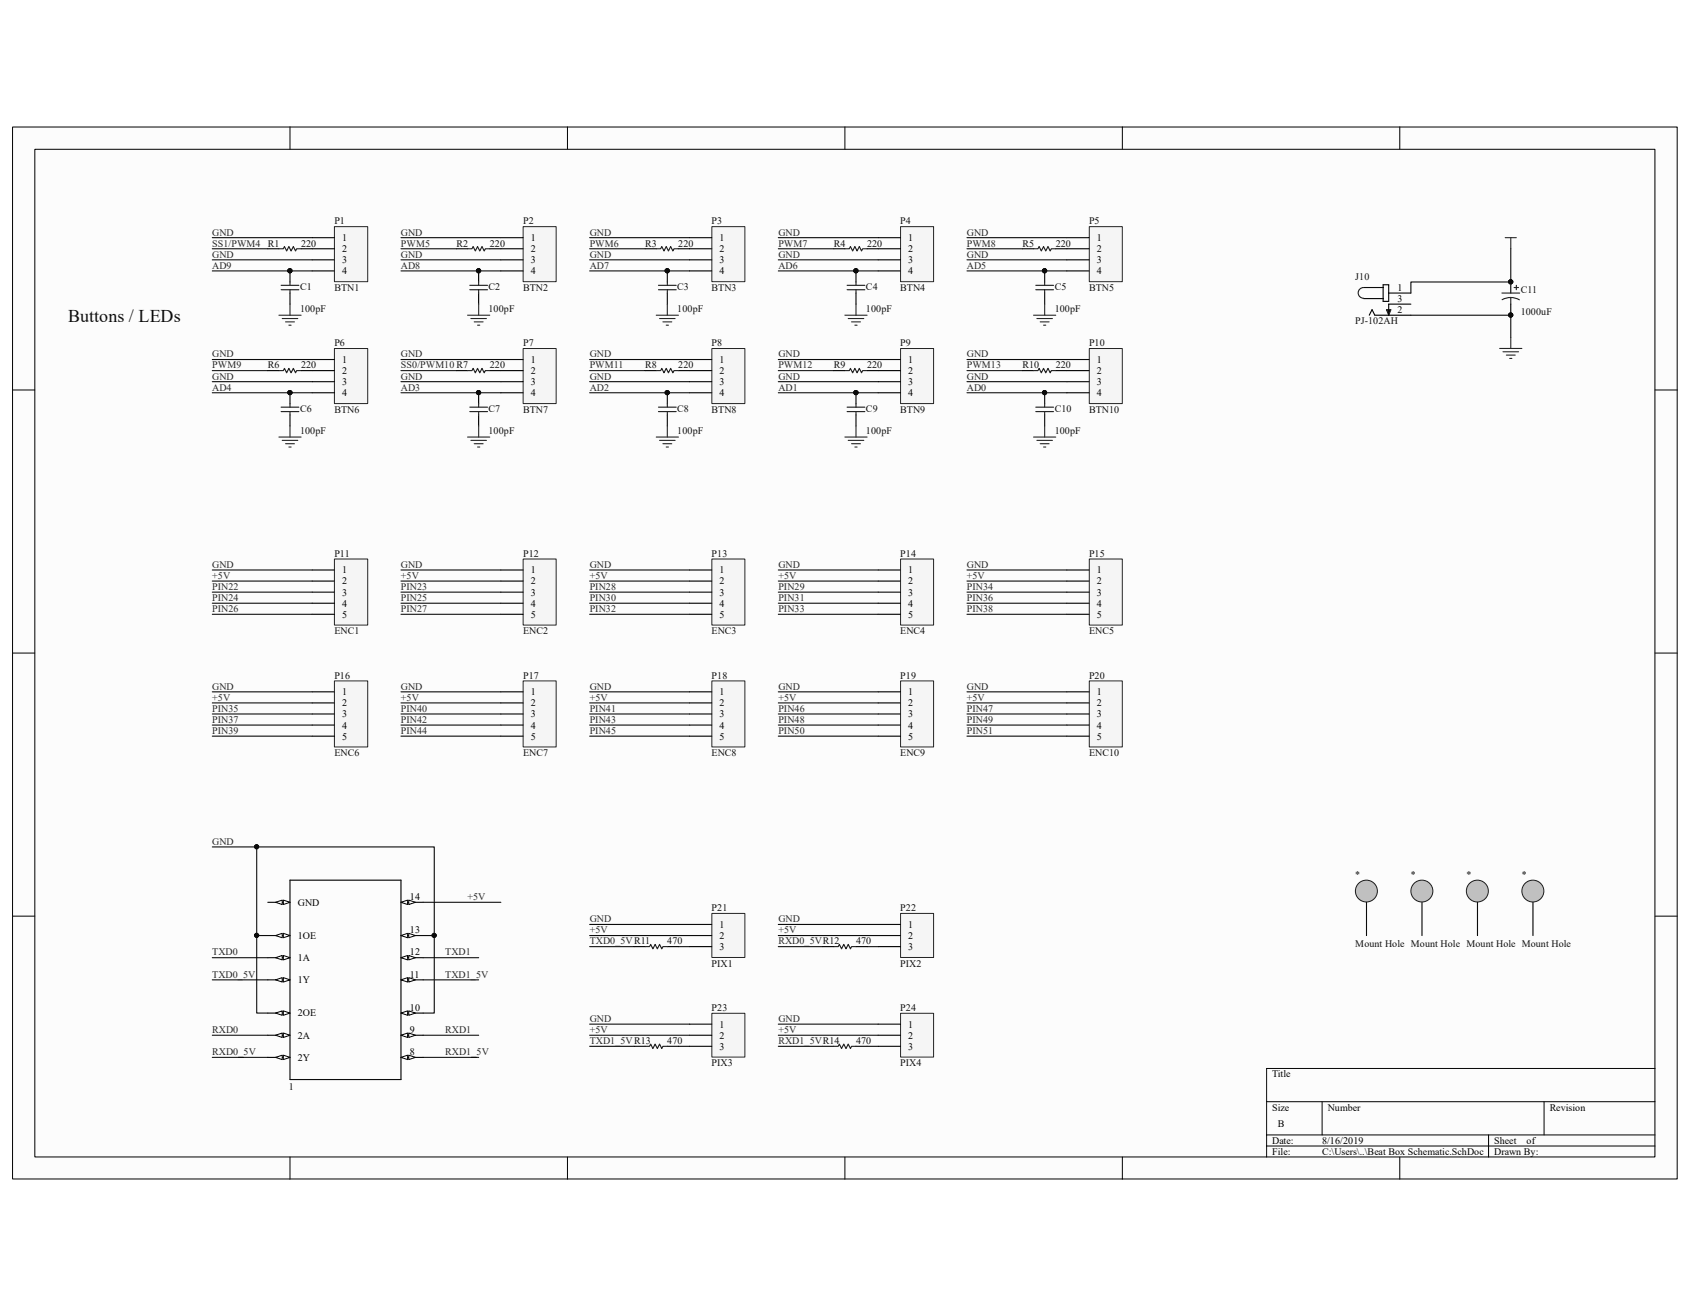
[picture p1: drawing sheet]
<svg xmlns="http://www.w3.org/2000/svg" width="279mm" height="216mm" viewBox="0 0 279 216" stroke-linecap="round" stroke-linejoin="round" font-family="sans-serif">
<path d="M2.1 21h275.2v173.9h-275.2z" fill="#fcfcfc"/>
<path d="M2.1 21h275.2v173.9h-275.2z" fill="none" stroke="#000" stroke-width=".17"/>
<path d="M5.8 24.7h267.8v166.6h-267.8z" fill="#fcfcfc"/>
<g fill="none" stroke="#000" stroke-width=".17">
<path d="M5.8 24.7h267.8v166.6h-267.8zM47.9 21v3.6M93.8 21v3.6M139.7 21v3.6M185.6 21v3.6M231.4 21v3.6M2.1 64.5h3.6M273.6 64.5h3.7M2.1 108h3.6M273.6 108h3.7M2.1 151.5h3.6M273.6 151.5h3.7"/>
<path d="M273.6 176.6h-64.2v14.7M47.9 191.3v3.6M93.8 191.3v3.6M139.7 191.3v3.6M185.6 191.3v3.6M209.4 182.1h64.2M209.4 187.6h64.2M209.4 189.5h64.2M218.6 182.1v5.5M231.4 191.3v3.6M246.1 187.6v3.7M255.3 182.1v5.5"/>
</g>
<path d="M55.3 37.5h5.5v9.1h-5.5z" fill="#f5f5f5"/>
<path d="M55.3 37.5h5.5v9.1h-5.5z" fill="none" stroke="#262626" stroke-width=".17"/>
<path d="M51.6 39.3h3.7M44.3 41.1h1.8M47.9 44.8v1.8M47.9 48.4v1.9M49.8 41.1h5.5M51.6 43h3.7M51.6 44.8h3.7" fill="none" stroke="#000" stroke-width=".18"/>
<path d="M46.1 41.1h.7l.2-.3 .4 .7 .4-.7 .3 .7 .4-.7 .4 .7 .1-.4h.8M46.5 47.2h2.9M46.5 47.9h2.9M47.9 46.6v.6M47.9 47.9v.5" fill="none" stroke="#1c1c1c" stroke-width=".18"/>
<circle cx="47.9" cy="44.8" r=".34" fill="#0e0e0e" stroke="#0e0e0e" stroke-width=".17"/>
<path d="M46.1 52.1h3.7M46.7 52.7h2.5M47.2 53.2h1.5M47.8 53.8h.3M47.9 50.3v1.8" fill="none" stroke="#262626" stroke-width=".18"/>
<path d="M86.5 37.5h5.4v9.1h-5.4z" fill="#f5f5f5"/>
<path d="M86.5 37.5h5.4v9.1h-5.4z" fill="none" stroke="#262626" stroke-width=".17"/>
<path d="M82.8 39.3h3.7M75.5 41.1h1.8M79.1 44.8v1.8M79.1 48.4v1.9M81 41.1h5.5M82.8 43h3.7M82.8 44.8h3.7" fill="none" stroke="#000" stroke-width=".18"/>
<path d="M77.3 41.1h.7l.2-.3 .4 .7 .4-.7 .3 .7 .4-.7 .4 .7 .1-.4h.8M77.7 47.2h2.9M77.7 47.9h2.9M79.1 46.6v.6M79.1 47.9v.5" fill="none" stroke="#1c1c1c" stroke-width=".18"/>
<circle cx="79.1" cy="44.8" r=".34" fill="#0e0e0e" stroke="#0e0e0e" stroke-width=".17"/>
<path d="M77.3 52.1h3.7M77.9 52.7h2.5M78.4 53.2h1.5M79 53.8h.3M79.1 50.3v1.8" fill="none" stroke="#262626" stroke-width=".18"/>
<path d="M117.7 37.5h5.4v9.1h-5.4z" fill="#f5f5f5"/>
<path d="M117.7 37.5h5.4v9.1h-5.4z" fill="none" stroke="#262626" stroke-width=".17"/>
<path d="M114 39.3h3.7M106.7 41.1h1.8M110.3 44.8v1.8M110.3 48.4v1.9M112.2 41.1h5.5M114 43h3.7M114 44.8h3.7" fill="none" stroke="#000" stroke-width=".18"/>
<path d="M108.5 41.1h.7l.2-.3 .4 .7 .3-.7 .4 .7 .4-.7 .3 .7 .2-.4h.8M108.9 47.2h2.9M108.9 47.9h2.9M110.3 46.6v.6M110.3 47.9v.5" fill="none" stroke="#1c1c1c" stroke-width=".18"/>
<circle cx="110.3" cy="44.8" r=".34" fill="#0e0e0e" stroke="#0e0e0e" stroke-width=".17"/>
<path d="M108.5 52.1h3.7M109 52.7h2.6M109.6 53.2h1.5M110.1 53.8h.4M110.3 50.3v1.8" fill="none" stroke="#262626" stroke-width=".18"/>
<path d="M148.9 37.5h5.4v9.1h-5.4z" fill="#f5f5f5"/>
<path d="M148.9 37.5h5.4v9.1h-5.4z" fill="none" stroke="#262626" stroke-width=".17"/>
<path d="M145.2 39.3h3.7M137.8 41.1h1.9M141.5 44.8v1.8M141.5 48.4v1.9M143.4 41.1h5.5M145.2 43h3.7M145.2 44.8h3.7" fill="none" stroke="#000" stroke-width=".18"/>
<path d="M139.7 41.1h.7l.2-.3 .4 .7 .3-.7 .4 .7 .4-.7 .3 .7 .2-.4h.8M140 47.2h3M140 47.9h3M141.5 46.6v.6M141.5 47.9v.5" fill="none" stroke="#1c1c1c" stroke-width=".18"/>
<circle cx="141.5" cy="44.8" r=".34" fill="#0e0e0e" stroke="#0e0e0e" stroke-width=".17"/>
<path d="M139.7 52.1h3.7M140.2 52.7h2.6M140.8 53.2h1.5M141.3 53.8h.4M141.5 50.3v1.8" fill="none" stroke="#262626" stroke-width=".18"/>
<path d="M180.1 37.5h5.4v9.1h-5.4z" fill="#f5f5f5"/>
<path d="M180.1 37.5h5.4v9.1h-5.4z" fill="none" stroke="#262626" stroke-width=".17"/>
<path d="M176.4 39.3h3.6M169 41.1h1.9M172.7 44.8v1.8M172.7 48.4v1.9M174.5 41.1h5.5M176.4 43h3.6M176.4 44.8h3.6" fill="none" stroke="#000" stroke-width=".18"/>
<path d="M170.9 41.1h.7l.2-.3 .4 .7 .3-.7 .4 .7 .4-.7 .3 .7 .2-.4h.7M171.2 47.2h3M171.2 47.9h3M172.7 46.6v.6M172.7 47.9v.5" fill="none" stroke="#1c1c1c" stroke-width=".18"/>
<circle cx="172.7" cy="44.8" r=".34" fill="#0e0e0e" stroke="#0e0e0e" stroke-width=".17"/>
<path d="M170.9 52.1h3.6M171.4 52.7h2.6M172 53.2h1.4M172.5 53.8h.4M172.7 50.3v1.8" fill="none" stroke="#262626" stroke-width=".18"/>
<path d="M55.3 57.7h5.5v9h-5.5z" fill="#f5f5f5"/>
<path d="M55.3 57.6h5.5v9.1h-5.5z" fill="none" stroke="#262626" stroke-width=".17"/>
<path d="M51.6 59.4h3.7M44.3 61.3h1.8M47.9 64.9v1.9M47.9 68.6v1.8M49.8 61.3h5.5M51.6 63.1h3.7M51.6 64.9h3.7" fill="none" stroke="#000" stroke-width=".18"/>
<path d="M46.1 61.3h.7l.2-.4 .4 .7 .4-.7 .3 .7 .4-.7 .4 .7 .1-.3h.8M46.5 67.3h2.9M46.5 68h2.9M47.9 66.8v.5M47.9 68v.6" fill="none" stroke="#1c1c1c" stroke-width=".18"/>
<circle cx="47.9" cy="64.9" r=".34" fill="#0e0e0e" stroke="#0e0e0e" stroke-width=".17"/>
<path d="M46.1 72.3h3.7M46.7 72.8h2.5M47.2 73.4h1.5M47.8 73.9h.3M47.9 70.4v1.9" fill="none" stroke="#262626" stroke-width=".18"/>
<path d="M86.5 57.7h5.4v9h-5.4z" fill="#f5f5f5"/>
<path d="M86.5 57.6h5.4v9.1h-5.4z" fill="none" stroke="#262626" stroke-width=".17"/>
<path d="M82.8 59.4h3.7M75.5 61.3h1.8M79.1 64.9v1.9M79.1 68.6v1.8M81 61.3h5.5M82.8 63.1h3.7M82.8 64.9h3.7" fill="none" stroke="#000" stroke-width=".18"/>
<path d="M77.3 61.3h.7l.2-.4 .4 .7 .4-.7 .3 .7 .4-.7 .4 .7 .1-.3h.8M77.7 67.3h2.9M77.7 68h2.9M79.1 66.8v.5M79.1 68v.6" fill="none" stroke="#1c1c1c" stroke-width=".18"/>
<circle cx="79.1" cy="64.9" r=".34" fill="#0e0e0e" stroke="#0e0e0e" stroke-width=".17"/>
<path d="M77.3 72.3h3.7M77.9 72.8h2.5M78.4 73.4h1.5M79 73.9h.3M79.1 70.4v1.9" fill="none" stroke="#262626" stroke-width=".18"/>
<path d="M117.7 57.7h5.4v9h-5.4z" fill="#f5f5f5"/>
<path d="M117.7 57.6h5.4v9.1h-5.4z" fill="none" stroke="#262626" stroke-width=".17"/>
<path d="M114 59.4h3.7M106.7 61.3h1.8M110.3 64.9v1.9M110.3 68.6v1.8M112.2 61.3h5.5M114 63.1h3.7M114 64.9h3.7" fill="none" stroke="#000" stroke-width=".18"/>
<path d="M108.5 61.3h.7l.2-.4 .4 .7 .3-.7 .4 .7 .4-.7 .3 .7 .2-.3h.8M108.9 67.3h2.9M108.9 68h2.9M110.3 66.8v.5M110.3 68v.6" fill="none" stroke="#1c1c1c" stroke-width=".18"/>
<circle cx="110.3" cy="64.9" r=".34" fill="#0e0e0e" stroke="#0e0e0e" stroke-width=".17"/>
<path d="M108.5 72.3h3.7M109 72.8h2.6M109.6 73.4h1.5M110.1 73.9h.4M110.3 70.4v1.9" fill="none" stroke="#262626" stroke-width=".18"/>
<path d="M148.9 57.7h5.4v9h-5.4z" fill="#f5f5f5"/>
<path d="M148.9 57.6h5.4v9.1h-5.4z" fill="none" stroke="#262626" stroke-width=".17"/>
<path d="M145.2 59.4h3.7M137.8 61.3h1.9M141.5 64.9v1.9M141.5 68.6v1.8M143.4 61.3h5.5M145.2 63.1h3.7M145.2 64.9h3.7" fill="none" stroke="#000" stroke-width=".18"/>
<path d="M139.7 61.3h.7l.2-.4 .4 .7 .3-.7 .4 .7 .4-.7 .3 .7 .2-.3h.8M140 67.3h3M140 68h3M141.5 66.8v.5M141.5 68v.6" fill="none" stroke="#1c1c1c" stroke-width=".18"/>
<circle cx="141.5" cy="64.9" r=".34" fill="#0e0e0e" stroke="#0e0e0e" stroke-width=".17"/>
<path d="M139.7 72.3h3.7M140.2 72.8h2.6M140.8 73.4h1.5M141.3 73.9h.4M141.5 70.4v1.9" fill="none" stroke="#262626" stroke-width=".18"/>
<path d="M180.1 57.7h5.4v9h-5.4z" fill="#f5f5f5"/>
<path d="M180.1 57.6h5.4v9.1h-5.4z" fill="none" stroke="#262626" stroke-width=".17"/>
<path d="M176.4 59.4h3.6M169 61.3h1.9M172.7 64.9v1.9M172.7 68.6v1.8M174.5 61.3h5.5M176.4 63.1h3.6M176.4 64.9h3.6" fill="none" stroke="#000" stroke-width=".18"/>
<path d="M170.9 61.3h.7l.2-.4 .4 .7 .3-.7 .4 .7 .4-.7 .3 .7 .2-.3h.7M171.2 67.3h3M171.2 68h3M172.7 66.8v.5M172.7 68v.6" fill="none" stroke="#1c1c1c" stroke-width=".18"/>
<circle cx="172.7" cy="64.9" r=".34" fill="#0e0e0e" stroke="#0e0e0e" stroke-width=".17"/>
<path d="M170.9 72.3h3.6M171.4 72.8h2.6M172 73.4h1.4M172.5 73.9h.4M172.7 70.4v1.9" fill="none" stroke="#262626" stroke-width=".18"/>
<path d="M55.3 92.5h5.5v10.8h-5.5z" fill="#f5f5f5"/>
<path d="M55.3 92.4h5.5v10.9h-5.5z" fill="none" stroke="#262626" stroke-width=".17"/>
<path d="M51.6 94.2h3.7M51.6 96.1h3.7M51.6 97.9h3.7M51.6 99.7h3.7M51.6 101.6h3.7" fill="none" stroke="#000" stroke-width=".18"/>
<path d="M86.5 92.5h5.4v10.8h-5.4z" fill="#f5f5f5"/>
<path d="M86.5 92.4h5.4v10.9h-5.4z" fill="none" stroke="#262626" stroke-width=".17"/>
<path d="M82.8 94.2h3.7M82.8 96.1h3.7M82.8 97.9h3.7M82.8 99.7h3.7M82.8 101.6h3.7" fill="none" stroke="#000" stroke-width=".18"/>
<path d="M117.7 92.5h5.4v10.8h-5.4z" fill="#f5f5f5"/>
<path d="M117.7 92.4h5.4v10.9h-5.4z" fill="none" stroke="#262626" stroke-width=".17"/>
<path d="M114 94.2h3.7M114 96.1h3.7M114 97.9h3.7M114 99.7h3.7M114 101.6h3.7" fill="none" stroke="#000" stroke-width=".18"/>
<path d="M148.9 92.5h5.4v10.8h-5.4z" fill="#f5f5f5"/>
<path d="M148.9 92.4h5.4v10.9h-5.4z" fill="none" stroke="#262626" stroke-width=".17"/>
<path d="M145.2 94.2h3.7M145.2 96.1h3.7M145.2 97.9h3.7M145.2 99.7h3.7M145.2 101.6h3.7" fill="none" stroke="#000" stroke-width=".18"/>
<path d="M180.1 92.5h5.4v10.8h-5.4z" fill="#f5f5f5"/>
<path d="M180.1 92.4h5.4v10.9h-5.4z" fill="none" stroke="#262626" stroke-width=".17"/>
<path d="M176.4 94.2h3.6M176.4 96.1h3.6M176.4 97.9h3.6M176.4 99.7h3.6M176.4 101.6h3.6" fill="none" stroke="#000" stroke-width=".18"/>
<path d="M55.3 112.6h5.5v10.9h-5.5z" fill="#f5f5f5"/>
<path d="M55.3 112.6h5.5v10.9h-5.5z" fill="none" stroke="#262626" stroke-width=".17"/>
<path d="M51.6 114.4h3.7M51.6 116.2h3.7M51.6 118h3.7M51.6 119.9h3.7M51.6 121.7h3.7" fill="none" stroke="#000" stroke-width=".18"/>
<path d="M86.5 112.6h5.4v10.9h-5.4z" fill="#f5f5f5"/>
<path d="M86.5 112.6h5.4v10.9h-5.4z" fill="none" stroke="#262626" stroke-width=".17"/>
<path d="M82.8 114.4h3.7M82.8 116.2h3.7M82.8 118h3.7M82.8 119.9h3.7M82.8 121.7h3.7" fill="none" stroke="#000" stroke-width=".18"/>
<path d="M117.7 112.6h5.4v10.9h-5.4z" fill="#f5f5f5"/>
<path d="M117.7 112.6h5.4v10.9h-5.4z" fill="none" stroke="#262626" stroke-width=".17"/>
<path d="M114 114.4h3.7M114 116.2h3.7M114 118h3.7M114 119.9h3.7M114 121.7h3.7" fill="none" stroke="#000" stroke-width=".18"/>
<path d="M148.9 112.6h5.4v10.9h-5.4z" fill="#f5f5f5"/>
<path d="M148.9 112.6h5.4v10.9h-5.4z" fill="none" stroke="#262626" stroke-width=".17"/>
<path d="M145.2 114.4h3.7M145.2 116.2h3.7M145.2 118h3.7M145.2 119.9h3.7M145.2 121.7h3.7" fill="none" stroke="#000" stroke-width=".18"/>
<path d="M180.1 112.6h5.4v10.9h-5.4z" fill="#f5f5f5"/>
<path d="M180.1 112.6h5.4v10.9h-5.4z" fill="none" stroke="#262626" stroke-width=".17"/>
<path d="M176.4 114.4h3.6M176.4 116.2h3.6M176.4 118h3.6M176.4 119.9h3.6M176.4 121.7h3.6" fill="none" stroke="#000" stroke-width=".18"/>
<path d="M117.7 151h5.4v7.3h-5.4z" fill="#f5f5f5"/>
<path d="M117.7 151h5.4v7.3h-5.4z" fill="none" stroke="#262626" stroke-width=".17"/>
<path d="M114 152.8h3.7M114 154.7h3.7M114 156.5h3.7" fill="none" stroke="#000" stroke-width=".18"/>
<path d="M148.9 151h5.4v7.3h-5.4z" fill="#f5f5f5"/>
<path d="M148.9 151h5.4v7.3h-5.4z" fill="none" stroke="#262626" stroke-width=".17"/>
<path d="M145.2 152.8h3.7M145.2 154.7h3.7M145.2 156.5h3.7" fill="none" stroke="#000" stroke-width=".18"/>
<path d="M117.7 167.6h5.4v7.2h-5.4z" fill="#f5f5f5"/>
<path d="M117.7 167.5h5.4v7.3h-5.4z" fill="none" stroke="#262626" stroke-width=".17"/>
<path d="M114 169.3h3.7M114 171.1h3.7M114 173h3.7" fill="none" stroke="#000" stroke-width=".18"/>
<path d="M148.9 167.6h5.4v7.2h-5.4z" fill="#f5f5f5"/>
<path d="M148.9 167.5h5.4v7.3h-5.4z" fill="none" stroke="#262626" stroke-width=".17"/>
<path d="M249.8 46.6v1.8M249.8 50.3v1.8M47.9 145.5h18.4v33h-18.4zM104.8 156.5h1.9M110.3 156.5h1.9M66.3 174.8h3.7M145.2 169.3h3.7M145.2 171.1h3.7M145.2 173h3.7" fill="none" stroke="#000" stroke-width=".18"/>
<path d="M248.9 39.3h1.8M249.8 39.3v1.8M247.9 57.6h3.7M248.5 58.2h2.6M249 58.7h1.5M249.6 59.3h.4M249.8 55.8v1.8" fill="none" stroke="#262626" stroke-width=".18"/>
<g fill="#0e0e0e" stroke="#0e0e0e" stroke-width=".17">
<circle cx="249.8" cy="46.6" r=".34"/>
<circle cx="249.8" cy="52.1" r=".34"/>
</g>
<path d="M248.3 48.4h2.9M249.8 49.2l.7 .1 .7 .3M249.8 49.2l-.8 .1-.7 .2M249.8 49.2v1.1M250.3 47.5h.8M250.7 47.2v.7M106.7 156.5h.7l.2-.4 .3 .8 .4-.8 .4 .8 .3-.8 .4 .8 .2-.4h.7" fill="none" stroke="#1c1c1c" stroke-width=".18"/>
<path d="M66.3 174.8l1.1-.4v.8z" fill="#fcfcfc"/>
<path d="M66.3 174.8l1.1-.4v.8z" fill="none" stroke="#000" stroke-width=".17"/>
<path d="M67.6 174.4l1.1 .4-1.1 .4z" fill="#fcfcfc"/>
<path d="M67.6 174.4l1.1 .4-1.1 .4z" fill="none" stroke="#000" stroke-width=".17"/>
<path d="M66.3 171.1h3.7" fill="none" stroke="#000" stroke-width=".18"/>
<path d="M66.3 171.1l1.1-.3v.7z" fill="#fcfcfc"/>
<path d="M66.3 171.1l1.1-.3v.7z" fill="none" stroke="#000" stroke-width=".17"/>
<path d="M67.6 170.8l1.1 .3-1.1 .4z" fill="#fcfcfc"/>
<path d="M67.6 170.8l1.1 .3-1.1 .4z" fill="none" stroke="#000" stroke-width=".17"/>
<path d="M66.3 167.5h3.7" fill="none" stroke="#000" stroke-width=".18"/>
<path d="M66.3 167.5l1.1-.4v.7z" fill="#fcfcfc"/>
<path d="M66.3 167.5l1.1-.4v.7z" fill="none" stroke="#000" stroke-width=".17"/>
<path d="M67.6 167.1l1.1 .4-1.1 .3z" fill="#fcfcfc"/>
<path d="M67.6 167.1l1.1 .4-1.1 .3z" fill="none" stroke="#000" stroke-width=".17"/>
<path d="M66.3 162h3.7" fill="none" stroke="#000" stroke-width=".18"/>
<path d="M66.3 162l1.1-.4v.7z" fill="#fcfcfc"/>
<path d="M66.3 162l1.1-.4v.7z" fill="none" stroke="#000" stroke-width=".17"/>
<path d="M67.6 161.6l1.1 .4-1.1 .3z" fill="#fcfcfc"/>
<path d="M67.6 161.6l1.1 .4-1.1 .3z" fill="none" stroke="#000" stroke-width=".17"/>
<path d="M66.3 158.3h3.7" fill="none" stroke="#000" stroke-width=".18"/>
<path d="M66.3 158.3l1.1-.3v.7z" fill="#fcfcfc"/>
<path d="M66.3 158.3l1.1-.3v.7z" fill="none" stroke="#000" stroke-width=".17"/>
<path d="M67.6 158l1.1 .3-1.1 .4z" fill="#fcfcfc"/>
<path d="M67.6 158l1.1 .3-1.1 .4z" fill="none" stroke="#000" stroke-width=".17"/>
<path d="M66.3 154.7h3.7" fill="none" stroke="#000" stroke-width=".18"/>
<path d="M66.3 154.7l1.1-.4v.7z" fill="#fcfcfc"/>
<path d="M66.3 154.7l1.1-.4v.7z" fill="none" stroke="#000" stroke-width=".17"/>
<path d="M67.6 154.3l1.1 .4-1.1 .3z" fill="#fcfcfc"/>
<path d="M67.6 154.3l1.1 .4-1.1 .3z" fill="none" stroke="#000" stroke-width=".17"/>
<path d="M66.3 149.2h3.7" fill="none" stroke="#000" stroke-width=".18"/>
<path d="M66.3 149.2l1.1-.4v.7z" fill="#fcfcfc"/>
<path d="M66.3 149.2l1.1-.4v.7z" fill="none" stroke="#000" stroke-width=".17"/>
<path d="M67.6 148.8l1.1 .4-1.1 .3z" fill="#fcfcfc"/>
<path d="M67.6 148.8l1.1 .4-1.1 .3z" fill="none" stroke="#000" stroke-width=".17"/>
<path d="M44.3 174.8h3.6" fill="none" stroke="#000" stroke-width=".18"/>
<path d="M46.8 174.4l1.1 .4-1.1 .4z" fill="#fcfcfc"/>
<path d="M46.8 174.4l1.1 .4-1.1 .4z" fill="none" stroke="#000" stroke-width=".17"/>
<path d="M45.6 174.8l1.1-.4v.8z" fill="#fcfcfc"/>
<path d="M45.6 174.8l1.1-.4v.8z" fill="none" stroke="#000" stroke-width=".17"/>
<path d="M44.3 171.1h3.6" fill="none" stroke="#000" stroke-width=".18"/>
<path d="M46.8 170.8l1.1 .3-1.1 .4z" fill="#fcfcfc"/>
<path d="M46.8 170.8l1.1 .3-1.1 .4z" fill="none" stroke="#000" stroke-width=".17"/>
<path d="M45.6 171.1l1.1-.3v.7z" fill="#fcfcfc"/>
<path d="M45.6 171.1l1.1-.3v.7z" fill="none" stroke="#000" stroke-width=".17"/>
<path d="M44.3 167.5h3.6" fill="none" stroke="#000" stroke-width=".18"/>
<path d="M46.8 167.1l1.1 .4-1.1 .3z" fill="#fcfcfc"/>
<path d="M46.8 167.1l1.1 .4-1.1 .3z" fill="none" stroke="#000" stroke-width=".17"/>
<path d="M45.6 167.5l1.1-.4v.7z" fill="#fcfcfc"/>
<path d="M45.6 167.5l1.1-.4v.7z" fill="none" stroke="#000" stroke-width=".17"/>
<path d="M44.3 162h3.6" fill="none" stroke="#000" stroke-width=".18"/>
<path d="M46.8 161.6l1.1 .4-1.1 .3z" fill="#fcfcfc"/>
<path d="M46.8 161.6l1.1 .4-1.1 .3z" fill="none" stroke="#000" stroke-width=".17"/>
<path d="M45.6 162l1.1-.4v.7z" fill="#fcfcfc"/>
<path d="M45.6 162l1.1-.4v.7z" fill="none" stroke="#000" stroke-width=".17"/>
<path d="M44.3 158.3h3.6" fill="none" stroke="#000" stroke-width=".18"/>
<path d="M46.8 158l1.1 .3-1.1 .4z" fill="#fcfcfc"/>
<path d="M46.8 158l1.1 .3-1.1 .4z" fill="none" stroke="#000" stroke-width=".17"/>
<path d="M45.6 158.3l1.1-.3v.7z" fill="#fcfcfc"/>
<path d="M45.6 158.3l1.1-.3v.7z" fill="none" stroke="#000" stroke-width=".17"/>
<path d="M44.3 154.7h3.6" fill="none" stroke="#000" stroke-width=".18"/>
<path d="M46.8 154.3l1.1 .4-1.1 .3z" fill="#fcfcfc"/>
<path d="M46.8 154.3l1.1 .4-1.1 .3z" fill="none" stroke="#000" stroke-width=".17"/>
<path d="M45.6 154.7l1.1-.4v.7z" fill="#fcfcfc"/>
<path d="M45.6 154.7l1.1-.4v.7z" fill="none" stroke="#000" stroke-width=".17"/>
<path d="M44.3 149.2h3.6" fill="none" stroke="#000" stroke-width=".18"/>
<path d="M46.8 148.8l1.1 .4-1.1 .3z" fill="#fcfcfc"/>
<path d="M46.8 148.8l1.1 .4-1.1 .3z" fill="none" stroke="#000" stroke-width=".17"/>
<path d="M45.6 149.2l1.1-.4v.7z" fill="#fcfcfc"/>
<path d="M45.6 149.2l1.1-.4v.7z" fill="none" stroke="#000" stroke-width=".17"/>
<path d="M136 156.5h1.8M141.5 156.5h1.9M225.9 149.2v5.5M104.8 173h1.9M110.3 173h1.9M136 173h1.8M141.5 173h1.9" fill="none" stroke="#000" stroke-width=".18"/>
<path d="M137.8 156.5h.8l.2-.4 .3 .8 .4-.8 .4 .8 .3-.8 .4 .8 .2-.4h.7M106.7 173h.7l.2-.4 .3 .7 .4-.7 .4 .7 .3-.7 .4 .7 .2-.3h.7M137.8 173h.8l.2-.4 .3 .7 .4-.7 .4 .7 .3-.7 .4 .7 .2-.3h.7" fill="none" stroke="#1c1c1c" stroke-width=".18"/>
<circle cx="225.9" cy="147.3" r="1.81" fill="#c0c0c0" stroke="#1c1c1c" stroke-width=".17"/>
<path d="M235.1 149.2v5.5" fill="none" stroke="#000" stroke-width=".18"/>
<circle cx="235.1" cy="147.3" r="1.81" fill="#c0c0c0" stroke="#1c1c1c" stroke-width=".17"/>
<path d="M244.3 149.2v5.5" fill="none" stroke="#000" stroke-width=".18"/>
<circle cx="244.3" cy="147.3" r="1.81" fill="#c0c0c0" stroke="#1c1c1c" stroke-width=".17"/>
<path d="M253.4 149.2v5.5" fill="none" stroke="#000" stroke-width=".18"/>
<circle cx="253.4" cy="147.3" r="1.81" fill="#c0c0c0" stroke="#1c1c1c" stroke-width=".17"/>
<path d="M229.2 51.2h.8l-.4 .9z" fill="#1c1c1c"/>
<path d="M225.5 47.5a.89 .89 0 0 0-1 .9 .89 .89 0 0 0 1 .9M229.2 51.2h.8l-.4 .9z" fill="none" stroke="#1c1c1c" stroke-width=".18"/>
<path d="M225.5 49.4h3.2M225.5 47.5h3.2M226.4 52.1l.4-.9 .5 .9h6M228.7 47.1h.9v2.7h-.9zM229.6 48.4h3.7M233.3 50.3h-3.7v1.8" fill="none" stroke="#000" stroke-width=".18"/>
<g fill="none" stroke="#0e0e0e" stroke-width=".18">
<path d="M35.1 39.3h16.5M66.3 39.3h16.5M97.5 39.3h16.5M128.7 39.3h16.5M159.9 39.3h16.5M35.1 44.8h16.5M35.1 43h16.5M35.1 41.1h9.2M35.1 59.4h16.5M66.3 44.8h16.5M66.3 43h16.5M66.3 41.1h9.2"/>
<path d="M66.3 59.4h16.5M97.5 44.8h16.5M97.5 43h16.5M97.5 41.1h9.2M97.5 59.4h16.5M128.7 44.8h16.5M128.7 43h16.5M128.7 41.1h9.1M128.7 59.4h16.5M159.9 44.8h16.5M159.9 43h16.5M159.9 41.1h9.1"/>
<path d="M159.9 59.4h16.5M233.3 52.1h16.5v3.7M249.8 41.1v5.5h-16.5v1.8M35.1 64.9h16.5M35.1 63.1h16.5M35.1 61.3h9.2M66.3 64.9h16.5M66.3 63.1h16.5M66.3 61.3h9.2M97.5 64.9h16.5M97.5 63.1h16.5M97.5 61.3h9.2"/>
<path d="M128.7 64.9h16.5M128.7 63.1h16.5M128.7 61.3h9.1M159.9 64.9h16.5M159.9 63.1h16.5M159.9 61.3h9.1M35.1 94.2h16.5M35.1 96.1h16.5M35.1 97.9h16.5M35.1 99.7h16.5M66.3 94.2h16.5M66.3 96.1h16.5"/>
<path d="M66.3 97.9h16.5M66.3 99.7h16.5M97.5 94.2h16.5M97.5 96.1h16.5M97.5 97.9h16.5M97.5 99.7h16.5M128.7 94.2h16.5M128.7 96.1h16.5M128.7 97.9h16.5M128.7 99.7h16.5M159.9 94.2h16.5M159.9 96.1h16.5"/>
<path d="M159.9 97.9h16.5M159.9 99.7h16.5M35.1 101.6h16.5M35.1 114.4h16.5M35.1 116.2h16.5M35.1 118h16.5M35.1 119.9h16.5M66.3 101.6h16.5M66.3 114.4h16.5M66.3 116.2h16.5M66.3 118h16.5M66.3 119.9h16.5"/>
<path d="M97.5 101.6h16.5M97.5 114.4h16.5M97.5 116.2h16.5M97.5 118h16.5M97.5 119.9h16.5M128.7 101.6h16.5M128.7 114.4h16.5M128.7 116.2h16.5M128.7 118h16.5M128.7 119.9h16.5M159.9 101.6h16.5M159.9 114.4h16.5"/>
<path d="M159.9 116.2h16.5M159.9 118h16.5M159.9 119.9h16.5M35.1 121.7h16.5M66.3 121.7h16.5M97.5 121.7h16.5M128.7 121.7h16.5M159.9 121.7h16.5M35.1 140h7.3v14.7h1.9M35.1 158.3h9.2M42.4 154.7v12.8h1.9M42.4 140h29.4v14.7h-1.8"/>
<path d="M70 149.2h12.8M70 158.3h9.1M71.8 154.7v12.8h-1.8M97.5 156.5h7.3M97.5 152.8h16.5M97.5 154.7h16.5M112.2 156.5h1.8M128.7 156.5h7.3M128.7 152.8h16.5M128.7 154.7h16.5M143.4 156.5h1.8M35.1 171.1h9.2"/>
<path d="M35.1 162h9.2M35.1 174.8h9.2M70 171.1h9.1M70 162h9.1M70 174.8h9.1M97.5 173h7.3M97.5 169.3h16.5M97.5 171.1h16.5M112.2 173h1.8M128.7 173h7.3M128.7 169.3h16.5M128.7 171.1h16.5"/>
<path d="M143.4 173h1.8"/>
</g>
<g fill="#0e0e0e" stroke="#0e0e0e" stroke-width=".17">
<circle cx="47.9" cy="44.8" r=".34"/>
<circle cx="79.1" cy="44.8" r=".34"/>
<circle cx="110.3" cy="44.8" r=".34"/>
<circle cx="141.5" cy="44.8" r=".34"/>
<circle cx="172.7" cy="44.8" r=".34"/>
<circle cx="47.9" cy="64.9" r=".34"/>
<circle cx="79.1" cy="64.9" r=".34"/>
<circle cx="110.3" cy="64.9" r=".34"/>
<circle cx="141.5" cy="64.9" r=".34"/>
<circle cx="172.7" cy="64.9" r=".34"/>
<circle cx="249.8" cy="52.1" r=".34"/>
<circle cx="249.8" cy="46.6" r=".34"/>
<circle cx="42.4" cy="154.6" r=".34"/>
<circle cx="42.4" cy="140" r=".34"/>
<circle cx="71.8" cy="154.6" r=".34"/>
</g>
<text font-size="3" fill="#0e0e0e" x="11.3" y="53.3">Buttons / LEDs</text>
<g font-size="1.7" fill="#262626">
<text x="35.1" y="38.9">GND</text>
<text x="35.1" y="40.8">SS1/PWM4</text>
<text x="66.3" y="38.9">GND</text>
<text x="66.3" y="40.8">PWM5</text>
<text x="97.5" y="38.9">GND</text>
<text x="97.5" y="40.8">PWM6</text>
<text x="128.7" y="38.9">GND</text>
<text x="128.7" y="40.8">PWM7</text>
<text x="159.9" y="38.9">GND</text>
<text x="159.9" y="40.8">PWM8</text>
<text x="35.1" y="44.4">AD9</text>
<text x="35.1" y="42.6">GND</text>
<text x="66.3" y="44.4">AD8</text>
<text x="66.3" y="42.6">GND</text>
<text x="97.5" y="44.4">AD7</text>
<text x="97.5" y="42.6">GND</text>
<text x="128.7" y="44.4">AD6</text>
<text x="128.7" y="42.6">GND</text>
<text x="159.9" y="44.4">AD5</text>
<text x="159.9" y="42.6">GND</text>
<text x="35.1" y="59.1">GND</text>
<text x="66.3" y="59.1">GND</text>
<text x="97.5" y="59.1">GND</text>
<text x="128.7" y="59.1">GND</text>
<text x="159.9" y="59.1">GND</text>
<text x="35.1" y="64.6">AD4</text>
<text x="35.1" y="60.9">PWM9</text>
<text x="35.1" y="62.7">GND</text>
<text x="66.3" y="64.6">AD3</text>
<text x="66.3" y="60.9">SS0/PWM10 R7</text>
<text x="66.3" y="62.7">GND</text>
<text x="97.5" y="64.6">AD2</text>
<text x="97.5" y="60.9">PWM11</text>
<text x="97.5" y="62.7">GND</text>
<text x="128.7" y="64.6">AD1</text>
<text x="128.7" y="60.9">PWM12</text>
<text x="128.7" y="62.7">GND</text>
<text x="159.9" y="64.6">AD0</text>
<text x="159.9" y="60.9">PWM13</text>
<text x="159.9" y="62.7">GND</text>
<text x="35.1" y="93.9">GND</text>
<text x="35.1" y="95.7">+5V</text>
<text x="66.3" y="93.9">GND</text>
<text x="66.3" y="95.7">+5V</text>
<text x="97.5" y="93.9">GND</text>
<text x="97.5" y="95.7">+5V</text>
<text x="128.7" y="93.9">GND</text>
<text x="128.7" y="95.7">+5V</text>
<text x="159.9" y="93.9">GND</text>
<text x="159.9" y="95.7">+5V</text>
<text x="35.1" y="97.5">PIN22</text>
<text x="35.1" y="99.4">PIN24</text>
<text x="35.1" y="101.2">PIN26</text>
<text x="66.3" y="97.5">PIN23</text>
<text x="66.3" y="99.4">PIN25</text>
<text x="66.3" y="101.2">PIN27</text>
<text x="97.5" y="97.5">PIN28</text>
<text x="97.5" y="99.4">PIN30</text>
<text x="97.5" y="101.2">PIN32</text>
<text x="128.7" y="97.5">PIN29</text>
<text x="128.7" y="99.4">PIN31</text>
<text x="128.7" y="101.2">PIN33</text>
<text x="159.9" y="97.5">PIN34</text>
<text x="159.9" y="99.4">PIN36</text>
<text x="159.9" y="101.2">PIN38</text>
<text x="35.1" y="114">GND</text>
<text x="35.1" y="115.8">+5V</text>
<text x="35.1" y="117.7">PIN35</text>
<text x="35.1" y="119.5">PIN37</text>
<text x="66.3" y="114">GND</text>
<text x="66.3" y="115.8">+5V</text>
<text x="66.3" y="117.7">PIN40</text>
<text x="66.3" y="119.5">PIN42</text>
<text x="97.5" y="114">GND</text>
<text x="97.5" y="115.8">+5V</text>
<text x="97.5" y="117.7">PIN41</text>
<text x="97.5" y="119.5">PIN43</text>
<text x="128.7" y="114">GND</text>
<text x="128.7" y="115.8">+5V</text>
<text x="128.7" y="117.7">PIN46</text>
<text x="128.7" y="119.5">PIN48</text>
<text x="159.9" y="114">GND</text>
<text x="159.9" y="115.8">+5V</text>
<text x="159.9" y="117.7">PIN47</text>
<text x="159.9" y="119.5">PIN49</text>
<text x="35.1" y="121.3">PIN39</text>
<text x="66.3" y="121.3">PIN44</text>
<text x="97.5" y="121.3">PIN45</text>
<text x="128.7" y="121.3">PIN50</text>
<text x="159.9" y="121.3">PIN51</text>
<text x="35.1" y="139.7">GND</text>
<text x="77.3" y="148.8">+5V</text>
<text x="97.5" y="152.5">GND</text>
<text x="97.5" y="154.3">+5V</text>
<text x="128.7" y="152.5">GND</text>
<text x="128.7" y="154.3">+5V</text>
<text x="35.1" y="157.9">TXD0</text>
<text x="35.1" y="161.6">TXD0_5V</text>
<text x="73.6" y="157.9">TXD1</text>
<text x="73.6" y="161.6">TXD1_5V</text>
<text x="97.5" y="156.1">TXD0_5VR11</text>
<text x="128.7" y="156.1">RXD0_5VR12</text>
<text x="35.1" y="170.8">RXD0</text>
<text x="73.6" y="170.8">RXD1</text>
<text x="97.5" y="169">GND</text>
<text x="97.5" y="170.8">+5V</text>
<text x="97.5" y="172.6">TXD1_5VR13</text>
<text x="128.7" y="169">GND</text>
<text x="128.7" y="170.8">+5V</text>
<text x="128.7" y="172.6">RXD1_5VR14</text>
<text x="35.1" y="174.5">RXD0_5V</text>
<text x="73.6" y="174.5">RXD1_5V</text>
</g>
<g font-size="1.7" fill="#0e0e0e">
<text x="44.3" y="40.8">R1</text>
<text x="49.8" y="40.8">220</text>
<text x="55.3" y="37.1">P1</text>
<text x="75.5" y="40.8">R2</text>
<text x="81" y="40.8">220</text>
<text x="86.5" y="37.1">P2</text>
<text x="106.6" y="40.8">R3</text>
<text x="112.1" y="40.8">220</text>
<text x="117.6" y="37.1">P3</text>
<text x="137.8" y="40.8">R4</text>
<text x="143.3" y="40.8">220</text>
<text x="148.8" y="37.1">P4</text>
<text x="169" y="40.8">R5</text>
<text x="174.5" y="40.8">220</text>
<text x="180" y="37.1">P5</text>
<text x="49.6" y="47.9">C1</text>
<text x="80.8" y="47.9">C2</text>
<text x="112" y="47.9">C3</text>
<text x="143.2" y="47.9">C4</text>
<text x="174.4" y="47.9">C5</text>
<text x="224.1" y="46.3">J10</text>
<text x="49.6" y="51.6">100pF</text>
<text x="55.3" y="48.1">BTN1</text>
<text x="80.8" y="51.6">100pF</text>
<text x="86.5" y="48.1">BTN2</text>
<text x="112" y="51.6">100pF</text>
<text x="117.6" y="48.1">BTN3</text>
<text x="143.2" y="51.6">100pF</text>
<text x="148.8" y="48.1">BTN4</text>
<text x="174.4" y="51.6">100pF</text>
<text x="180" y="48.1">BTN5</text>
<text x="224.1" y="53.6">PJ-102AH</text>
<text x="251.4" y="52.1">1000uF</text>
<text x="251.4" y="48.5">C11</text>
<text x="55.3" y="57.2">P6</text>
<text x="86.5" y="57.2">P7</text>
<text x="117.6" y="57.2">P8</text>
<text x="148.8" y="57.2">P9</text>
<text x="180" y="57.2">P10</text>
<text x="44.3" y="60.9">R6</text>
<text x="49.8" y="60.9">220</text>
<text x="81" y="60.9">220</text>
<text x="106.6" y="60.9">R8</text>
<text x="112.1" y="60.9">220</text>
<text x="137.8" y="60.9">R9</text>
<text x="143.3" y="60.9">220</text>
<text x="169" y="60.9">R10</text>
<text x="174.5" y="60.9">220</text>
<text x="49.6" y="71.7">100pF</text>
<text x="49.6" y="68">C6</text>
<text x="55.3" y="68.2">BTN6</text>
<text x="80.8" y="71.7">100pF</text>
<text x="80.8" y="68">C7</text>
<text x="86.5" y="68.2">BTN7</text>
<text x="112" y="71.7">100pF</text>
<text x="112" y="68">C8</text>
<text x="117.6" y="68.2">BTN8</text>
<text x="143.2" y="71.7">100pF</text>
<text x="143.2" y="68">C9</text>
<text x="148.8" y="68.2">BTN9</text>
<text x="174.4" y="71.7">100pF</text>
<text x="174.4" y="68">C10</text>
<text x="180" y="68.2">BTN10</text>
<text x="55.3" y="92">P11</text>
<text x="86.5" y="92">P12</text>
<text x="117.6" y="92">P13</text>
<text x="148.8" y="92">P14</text>
<text x="180" y="92">P15</text>
<text x="55.3" y="104.9">ENC1</text>
<text x="86.5" y="104.9">ENC2</text>
<text x="117.6" y="104.9">ENC3</text>
<text x="148.8" y="104.9">ENC4</text>
<text x="180" y="104.9">ENC5</text>
<text x="55.3" y="112.2">P16</text>
<text x="86.5" y="112.2">P17</text>
<text x="117.6" y="112.2">P18</text>
<text x="148.8" y="112.2">P19</text>
<text x="180" y="112.2">P20</text>
<text x="55.3" y="125">ENC6</text>
<text x="86.5" y="125">ENC7</text>
<text x="117.6" y="125">ENC8</text>
<text x="148.8" y="125">ENC9</text>
<text x="180" y="125">ENC10</text>
<text x="224.1" y="145.2">*</text>
<text x="233.3" y="145.2">*</text>
<text x="242.4" y="145.2">*</text>
<text x="251.6" y="145.2">*</text>
<text x="117.6" y="150.6">P21</text>
<text x="148.8" y="150.6">P22</text>
<text x="110.3" y="156.1">470</text>
<text x="117.6" y="159.8">PIX1</text>
<text x="141.5" y="156.1">470</text>
<text x="148.8" y="159.8">PIX2</text>
<text x="224.1" y="156.5">Mount Hole Mount Hole Mount Hole Mount Hole</text>
<text x="117.6" y="167.1">P23</text>
<text x="148.8" y="167.1">P24</text>
<text x="110.3" y="172.6">470</text>
<text x="141.5" y="172.6">470</text>
<text x="117.6" y="176.3">PIX3</text>
<text x="148.8" y="176.3">PIX4</text>
<text x="47.8" y="180.1">1</text>
</g>
<g font-size="1.7">
<text x="56.6" y="39.8">1</text>
<text x="56.6" y="41.7">2</text>
<text x="87.8" y="39.8">1</text>
<text x="87.8" y="41.7">2</text>
<text x="119" y="39.8">1</text>
<text x="119" y="41.7">2</text>
<text x="150.2" y="39.8">1</text>
<text x="150.2" y="41.7">2</text>
<text x="181.3" y="39.8">1</text>
<text x="181.3" y="41.7">2</text>
<text x="56.6" y="43.5">3</text>
<text x="56.6" y="45.3">4</text>
<text x="87.8" y="43.5">3</text>
<text x="87.8" y="45.3">4</text>
<text x="119" y="43.5">3</text>
<text x="119" y="45.3">4</text>
<text x="150.2" y="43.5">3</text>
<text x="150.2" y="45.3">4</text>
<text x="181.3" y="43.5">3</text>
<text x="181.3" y="45.3">4</text>
<text x="231.1" y="51.8">2</text>
<text x="231.1" y="49.9">3</text>
<text x="231.1" y="48.1">1</text>
<text x="56.6" y="60">1</text>
<text x="87.8" y="60">1</text>
<text x="119" y="60">1</text>
<text x="150.2" y="60">1</text>
<text x="181.3" y="60">1</text>
<text x="56.6" y="61.8">2</text>
<text x="56.6" y="63.7">3</text>
<text x="56.6" y="65.5">4</text>
<text x="87.8" y="61.8">2</text>
<text x="87.8" y="63.7">3</text>
<text x="87.8" y="65.5">4</text>
<text x="119" y="61.8">2</text>
<text x="119" y="63.7">3</text>
<text x="119" y="65.5">4</text>
<text x="150.2" y="61.8">2</text>
<text x="150.2" y="63.7">3</text>
<text x="150.2" y="65.5">4</text>
<text x="181.3" y="61.8">2</text>
<text x="181.3" y="63.7">3</text>
<text x="181.3" y="65.5">4</text>
<text x="56.6" y="94.8">1</text>
<text x="87.8" y="94.8">1</text>
<text x="119" y="94.8">1</text>
<text x="150.2" y="94.8">1</text>
<text x="181.3" y="94.8">1</text>
<text x="56.6" y="96.6">2</text>
<text x="56.6" y="98.5">3</text>
<text x="56.6" y="100.3">4</text>
<text x="87.8" y="96.6">2</text>
<text x="87.8" y="98.5">3</text>
<text x="87.8" y="100.3">4</text>
<text x="119" y="96.6">2</text>
<text x="119" y="98.5">3</text>
<text x="119" y="100.3">4</text>
<text x="150.2" y="96.6">2</text>
<text x="150.2" y="98.5">3</text>
<text x="150.2" y="100.3">4</text>
<text x="181.3" y="96.6">2</text>
<text x="181.3" y="98.5">3</text>
<text x="181.3" y="100.3">4</text>
<text x="56.6" y="102.1">5</text>
<text x="87.8" y="102.1">5</text>
<text x="119" y="102.1">5</text>
<text x="150.2" y="102.1">5</text>
<text x="181.3" y="102.1">5</text>
<text x="56.6" y="114.9">1</text>
<text x="56.6" y="116.8">2</text>
<text x="56.6" y="118.6">3</text>
<text x="87.8" y="114.9">1</text>
<text x="87.8" y="116.8">2</text>
<text x="87.8" y="118.6">3</text>
<text x="119" y="114.9">1</text>
<text x="119" y="116.8">2</text>
<text x="119" y="118.6">3</text>
<text x="150.2" y="114.9">1</text>
<text x="150.2" y="116.8">2</text>
<text x="150.2" y="118.6">3</text>
<text x="181.3" y="114.9">1</text>
<text x="181.3" y="116.8">2</text>
<text x="181.3" y="118.6">3</text>
<text x="56.6" y="120.4">4</text>
<text x="56.6" y="122.3">5</text>
<text x="87.8" y="120.4">4</text>
<text x="87.8" y="122.3">5</text>
<text x="119" y="120.4">4</text>
<text x="119" y="122.3">5</text>
<text x="150.2" y="120.4">4</text>
<text x="150.2" y="122.3">5</text>
<text x="181.3" y="120.4">4</text>
<text x="181.3" y="122.3">5</text>
<text x="49.2" y="149.7">GND</text>
<text x="67.8" y="148.8">14</text>
<text x="49.2" y="155.2">1OE</text>
<text x="67.8" y="154.3">13</text>
<text x="119" y="153.4">1</text>
<text x="119" y="155.2">2</text>
<text x="150.2" y="153.4">1</text>
<text x="150.2" y="155.2">2</text>
<text x="49.2" y="158.9">1A</text>
<text x="67.8" y="161.6">11</text>
<text x="67.8" y="157.9">12</text>
<text x="119" y="157.1">3</text>
<text x="150.2" y="157.1">3</text>
<text x="49.2" y="162.6">1Y</text>
<text x="67.8" y="167.1">10</text>
<text x="49.2" y="171.7">2A</text>
<text x="49.2" y="168">2OE</text>
<text x="67.8" y="170.8">9</text>
<text x="119" y="169.9">1</text>
<text x="119" y="171.7">2</text>
<text x="119" y="173.5">3</text>
<text x="150.2" y="169.9">1</text>
<text x="150.2" y="171.7">2</text>
<text x="150.2" y="173.5">3</text>
<text x="49.2" y="175.3">2Y</text>
<text x="67.8" y="174.5">8</text>
<text x="210.3" y="178.1">Title</text>
<text x="210.3" y="183.6">Size</text>
<text x="219.5" y="183.6">Number</text>
<text x="256.2" y="183.6">Revision</text>
<text x="210.3" y="189.1">Date:</text>
<text x="210.3" y="190.9">File:</text>
<text x="211.2" y="186.4">B</text>
<text x="218.6" y="189.1">8/16/2019</text>
<text x="218.6" y="190.9">C:\Users\..\Beat Box Schematic.SchDoc</text>
<text x="247" y="189.1">Sheet</text>
<text x="247" y="190.9">Drawn By:</text>
<text x="252.4" y="189.1">of</text>
</g>
</svg>
